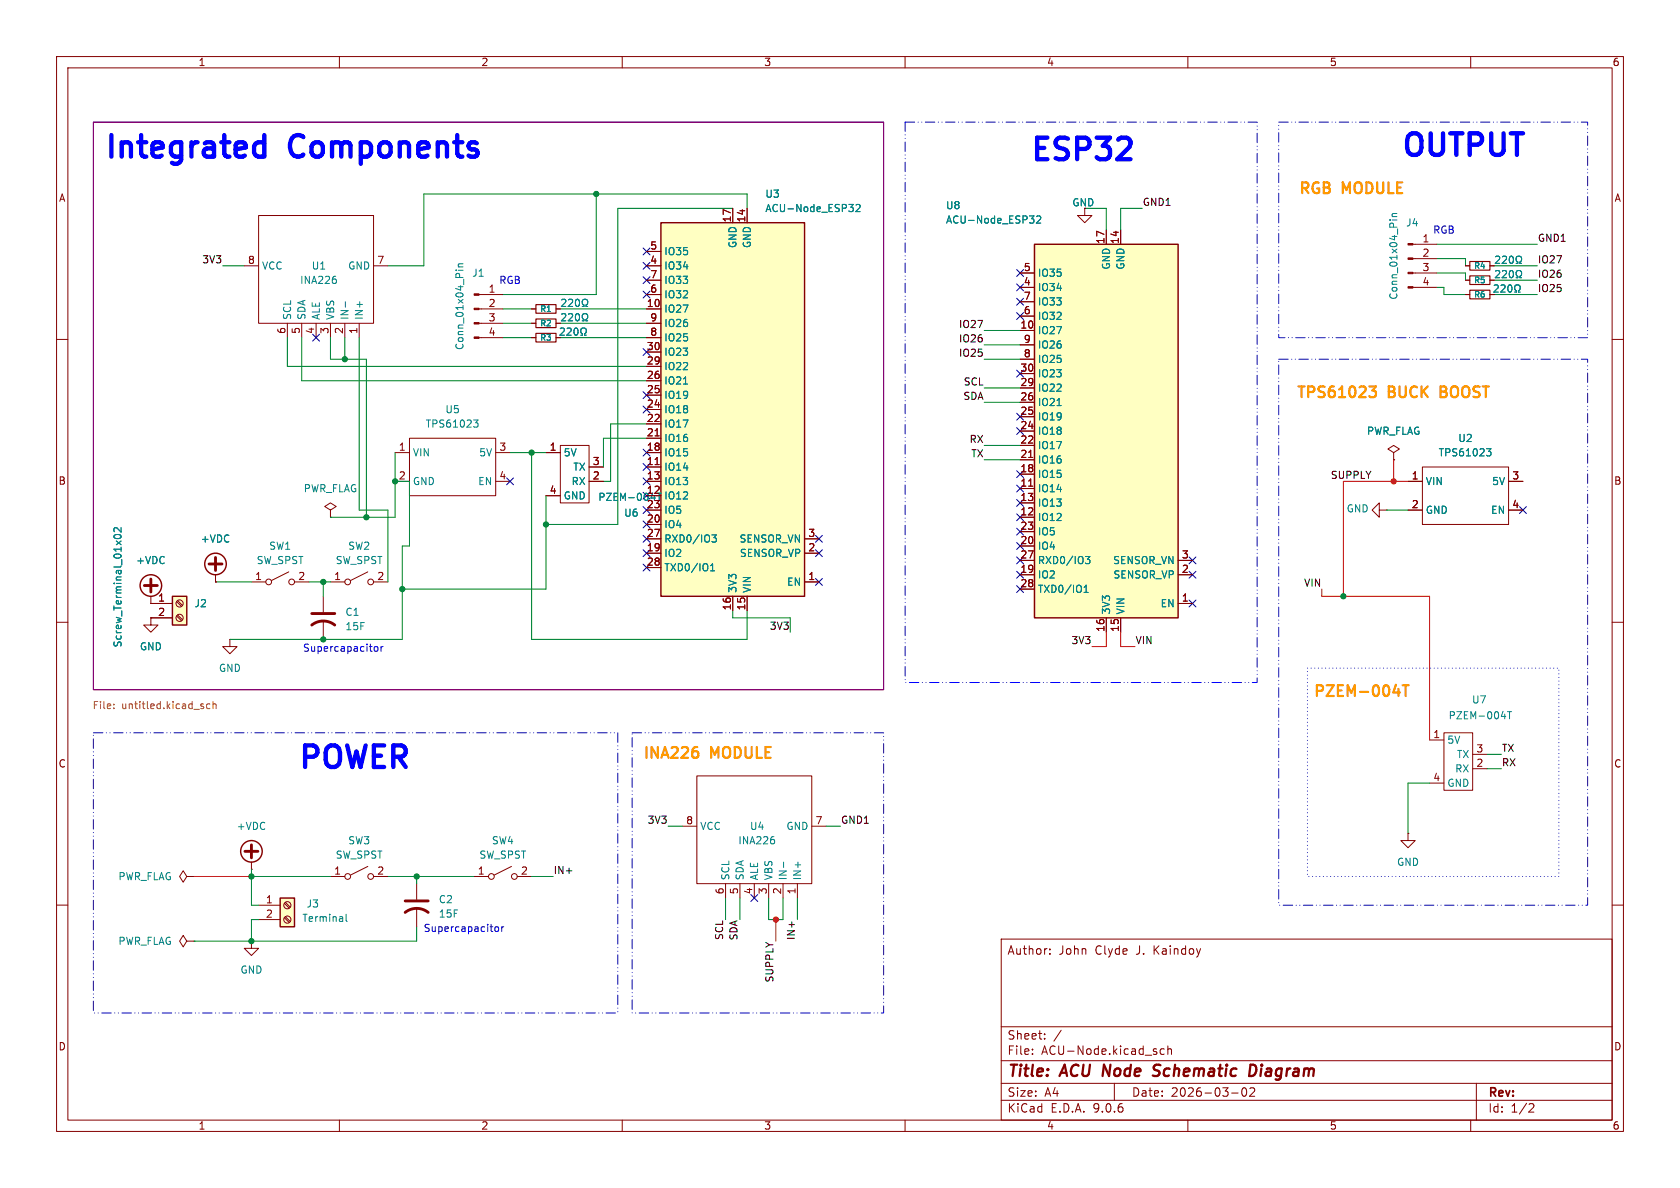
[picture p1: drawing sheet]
<svg xmlns="http://www.w3.org/2000/svg" width="297mm" height="210mm" viewBox="0 0 297 210" stroke-linecap="round" stroke-linejoin="round" font-family="sans-serif">
<g fill="none" stroke="#840000" stroke-width=".18">
<path d="M10 10h277v190h-277zM12 12h273v186h-273zM60 10v2M110 10v2M160 10v2M210 10v2M260 10v2M10 60h2M285 60h2M10 110h2M285 110h2M10 160h2"/>
<path d="M177 166h108v32h-108zM185.6 168.6v.1M185.6 167.8v.1M285 160h2M60 198v2M110 198v2M160 198v2M177 194.5h108M177 191.5h108M177 187.5h108M177 181.5h108M182.5 186.3v.1"/>
<path d="M182.5 185.5v.1M184.7 183.6v.1M184.7 182.8v.1M187.6 182.1l-1.3 2M197 191.5v3M205.8 185.5l-.4-.1-.3 .3v.4l.1 .2h.6M206.5 185.5l.2-.1 .3 .1 .1 .9M206.5 184.9v1.5M210 198v2M217.7 193.2h1.2M219.7 192.4l.2-.1a.81 .81 0 0 1 .6 .6 .81 .81 0 0 1-.3 .8l-.2 .1a.81 .81 0 0 1-.3-1.4zM221 192.4l.5-.1 .2 .1 .1 .3-.9 1.1h.9"/>
<path d="M260 198v2M261 191.5v6.5M270.5 195.1l.5 .1 .2 .3-1 1.1h1"/>
</g>
<path d="M204.8 190a.85 .85 0 0 1-1 .1M204.9 188.2l-.7 .1a.46 .46 0 0 0-.2 .5 .46 .46 0 0 0 .3 .4l.5 .2M221.1 188.2h.5a1.08 1.08 0 0 1 .5 1.1 1.08 1.08 0 0 1-.8 .9h-.5z" fill="none" stroke="#840000" stroke-width=".4"/>
<path d="M16.5 21.6h139.7v100.3h-139.7z" fill="none" stroke="#840084" stroke-width=".18"/>
<path d="M45.3 27.5l.3 .2h.8l.3-.2M45.3 25.3l.3-.2h.8l.3 .2M46.7 23.9v3.8" fill="none" stroke="#00f" stroke-width=".76"/>
<path d="M20.1 125.2v.1M20.1 124.5v.1M37.1 124.5l-.3-.1-.3 .3 .1 .5h.5M37.7 124.5l.1-.1 .3 .1 .1 .8M37.7 124v1.3" fill="none" stroke="#848400" stroke-width=".18"/>
<path d="M116.8 39.4h25.4v66h-25.4z" fill="#ffffc2"/>
<path d="M116.8 39.4h25.4v66h-25.4z" fill="none" stroke="#840000" stroke-width=".25"/>
<g fill="none" stroke="#840000" stroke-width=".18">
<path d="M129.5 36.8v2.6M132.1 36.8v2.6M94 57.2h.7M94 54.6h.7M98.3 57.2h.8M98.3 54.6h.8M114.3 59.7h2.5M114.3 57.2h2.5M114.3 54.6h2.5M114.3 52.1h2.5M114.3 49.5h2.5M114.3 47h2.5"/>
<path d="M114.3 44.5h2.5M249.8 43.2h4.2M249.8 45.7h4.2M249.8 48.3h4.2M249.8 50.8h4.2M114.3 77.5h2.5M114.3 74.9h2.5M114.3 72.4h2.5M114.3 69.9h2.5M114.3 67.3h2.5M114.3 64.8h2.5M114.3 62.2h2.5"/>
<path d="M115.8 77.1h.7M114.3 97.8h2.5M114.3 95.3h2.5M114.3 92.7h2.5M114.3 90.2h2.5M114.3 87.6h2.5M114.3 85.1h2.5M114.3 82.6h2.5M114.3 80h2.5M115.8 82.1h.7M142.2 97.8h2.6M142.2 95.3h2.6"/>
<path d="M243.8 90.2v-1.3l-1.2 1.3 1.2 1.2v-1.2h1.3M245.1 90.2h.1M246.4 80l1-.6-1-.7-1 .7 1 .6v1.3M246.4 81.3h.1M114.3 100.3h2.5M129.5 105.4v2.6M132.1 105.4v2.6M142.2 102.9h2.6M73.7 156.2v2.8M248.9 147.3v1.3h1.3l-1.3 1.3-1.3-1.3h1.3M248.9 147.3h.1M73.7 160.5v3.3"/>
</g>
<g fill="none" stroke="#008484" stroke-width=".18">
<path d="M150.1 36.1h.8l-.5 .5M150.7 36.7l.2 .2-.2 .4M151.3 36.3l.5-.2 .3 .4-.8 .9h.8M245.7 38.9h.1M246.1 38.9h.9M246.1 38.3h.9M247 37.7l-.8 .1-.1 .3 .1 .2M99.3 55.6l.5-.2 .2 .4-.8 .9h.8M99.3 53l.5-.1 .2 .4-.8 .9h.8M100.5 55.6l.5-.2 .2 .4-.7 .9h.7M100.5 53l.5-.1 .2 .4-.7 .9h.7M101.8 53l.2-.1a.68 .68 0 0 1 .5 .6 .68 .68 0 0 1-.5 .7l-.2-.1-.1-.4z"/>
<path d="M101.8 55.6l.2-.2a.68 .68 0 0 1 .5 .7 .68 .68 0 0 1-.5 .6l-.2-.1-.1-.4zM102.9 56.7h.3v-.2a.54 .54 0 0 1-.2-.8 .54 .54 0 0 1 .7-.2 .58 .58 0 0 1-.1 1v.2h.3M102.9 54.2h.3v-.3a.54 .54 0 0 1-.2-.7 .54 .54 0 0 1 .7-.2 .58 .58 0 0 1-.1 .9v.3h.3M120.8 67.9h.8M125.9 94.6h.7l-.4 .4 .4 .2v.5l-.2 .1h-.5M125.6 100.9h.7M125.6 100l.4-.4v1.3"/>
</g>
<path d="M71.6 159.3h4.1M71.6 161.3a3.3 3.3 0 0 1 4.1 0" fill="none" stroke="#840000" stroke-width=".51"/>
<path d="M94.7 56.4h3.6v1.5h-3.6zM94.7 53.8h3.6v1.6h-3.6z" fill="none" stroke="#840000" stroke-width=".2"/>
<g fill="#840000" stroke="#840000" stroke-width=".18">
<path d="M248.9 43.1h.9v.2h-.9z"/>
<path d="M248.9 45.6h.9v.2h-.9z"/>
<path d="M248.9 48.1h.9v.3h-.9z"/>
<path d="M248.9 50.7h.9v.2h-.9z"/>
</g>
<path d="M49.5 158.8h2.6v5h-2.6z" fill="#ffffc2"/>
<path d="M49.5 158.8h2.6v5h-2.6z" fill="none" stroke="#840000" stroke-width=".25"/>
<g fill="none" stroke="#840000" stroke-width=".18">
<path d="M248.9 85.1h2.6M248.9 90.2h2.6M251.5 82.6h15.2v10.1h-15.2zM266.7 85.1h2.5M266.7 90.2h2.5M44.4 102.9h2.6M51.1 101.1l-3.1 1.5M52.1 102.9h2.5M50.3 159.7l.8 .8M50.4 159.5l.9 .9M45.7 160h3.8M45.7 162.6h3.8"/>
<path d="M50.3 162.2l.8 .9M50.4 162.1l.9 .8"/>
<circle cx="47.5" cy="102.9" r=".51"/>
<circle cx="51.6" cy="102.9" r=".51"/>
<circle cx="50.8" cy="160" r=".63"/>
<circle cx="50.8" cy="162.6" r=".63"/>
</g>
<path d="M262.8 79.3h.8l-.4 .5 .3 .1 .1 .4-.3 .3h-.3M61.2 161.6v1.1l.2 .2" fill="none" stroke="#008484" stroke-width=".18"/>
<path d="M182.9 43.2h25.4v66h-25.4z" fill="#ffffc2"/>
<g fill="none" stroke="#840000" stroke-width=".25">
<path d="M182.9 43.2h25.4v66h-25.4z"/>
<circle cx="38.1" cy="99.7" r="1.9"/>
<circle cx="26.7" cy="103.5" r="1.9"/>
</g>
<g fill="none" stroke="#840000" stroke-width=".18">
<path d="M45.7 38.1h20.3v19.1h-20.3zM191.8 36.8v1.3h1.2l-1.2 1.3-1.3-1.3h1.3M43.2 47h2.5M50.8 57.2v2.5M53.3 57.2v2.5M55.9 57.2v2.5M58.4 57.2v2.5M61 57.2v2.5M63.5 57.2v2.5M66 47h2.6M94 59.7h.7M98.3 59.7h.8"/>
<path d="M180.3 58.4h2.6M180.3 55.9h2.6M180.3 53.3h2.6M180.3 50.8h2.6M180.3 48.3h2.6M195.6 40.6v2.6M198.1 40.6v2.6M259.1 52.1h.7M259.1 49.5h.7M259.1 47h.7M263.4 52.1h.8M263.4 49.5h.8"/>
<path d="M263.4 47h.8M99.1 78.7h5v10.2h-5zM180.3 78.7h2.6M180.3 76.2h2.6M180.3 73.7h2.6M180.3 71.1h2.6M180.3 68.6h2.6M180.3 66h2.6M180.3 63.5h2.6M180.3 61h2.6M58.4 90.2l1-.7-1-.6-1 .6 1 .7v1.2M58.4 91.4h.1"/>
<path d="M96.5 80h2.6M96.5 87.6h2.6M104.1 82.6h2.6M104.1 85.1h2.6M180.3 99.1h2.6M180.3 96.5h2.6M180.3 94h2.6M180.3 91.4h2.6M180.3 88.9h2.6M180.3 86.4h2.6M180.3 83.8h2.6M180.3 81.3h2.6"/>
<path d="M181.9 85.9h.7M181.9 80.9h.7M208.3 99.1h2.5M26.7 106.7h.1M26.7 105.4v1.3M38.1 102.9h.1M38.1 101.6v1.3M40.6 113v1.3h1.3l-1.3 1.3-1.2-1.3h1.2M40.6 113h.1M57.1 105.4v2.8M57.1 109.7v3.3M180.3 101.6h2.6"/>
<path d="M180.3 104.1h2.6M195.6 109.2v2.6M198.1 109.2v2.6M208.3 106.7h2.5M208.3 101.6h2.5M123.2 137.2h20.3v19h-20.3zM252.7 130.8h2.6M252.7 138.4h2.6M255.3 129.5h5v10.2h-5zM260.3 133.4h2.6M260.3 135.9h2.6M83.8 154.9h2.6"/>
<path d="M90.4 153.2l-3 1.5M91.4 154.9h2.6M120.6 146.1h2.6M128.3 156.2v2.6M130.8 156.2v2.6M133.3 156.2v2.6M135.9 156.2v2.6M138.4 156.2v2.6M141 156.2v2.6M143.5 146.1h2.5"/>
<circle cx="86.9" cy="154.9" r=".51"/>
<circle cx="90.9" cy="154.9" r=".51"/>
</g>
<g fill="none" stroke="#008484" stroke-width=".18">
<path d="M182 38.2h.8l-.4 .5M182.7 38.7l.1 .2-.1 .5M183.3 38.3l.5-.1 .2 .3-.8 .9h.8M59.4 49.4l.1 .2-.1 .4M61.1 53.3v1M99 58.1l.5-.1 .3 .3-.8 1h.8M100.3 58.1l.4-.1 .3 .3-.8 1h.8M101.6 58.1l.2-.1a.68 .68 0 0 1 .4 .6 .68 .68 0 0 1-.4 .7l-.2-.2-.1-.3zM102.7 59.3h.3v-.3a.54 .54 0 0 1-.3-.7 .54 .54 0 0 1 .8-.3 .58 .58 0 0 1-.2 1v.3h.3M264.1 50.5l.5-.1 .3 .3-.8 .9h.8M264.4 47.9l.5-.1 .2 .4-.8 .9h.8M264.4 45.4l.5-.1 .2 .3-.8 1h.8"/>
<path d="M265.4 50.5l.4-.1 .3 .3-.8 .9h.8M265.6 47.9l.5-.1 .2 .4-.7 .9h.7M265.6 45.4l.5-.1 .2 .3-.7 1h.7M266.7 50.5l.2-.1a.68 .68 0 0 1 .4 .6 .68 .68 0 0 1-.4 .6l-.2-.1-.1-.4zM266.9 47.9l.2-.1a.68 .68 0 0 1 .5 .7 .68 .68 0 0 1-.5 .6l-.2-.1-.1-.4zM266.9 45.4l.2-.1a.68 .68 0 0 1 .5 .6 .68 .68 0 0 1-.5 .7l-.2-.2-.1-.3zM267.8 51.6h.3v-.2a.54 .54 0 0 1-.3-.7 .54 .54 0 0 1 .8-.3 .58 .58 0 0 1-.2 1v.2h.3M268 49.1h.3v-.2a.54 .54 0 0 1-.2-.8 .54 .54 0 0 1 .7-.2 .58 .58 0 0 1-.1 1v.2h.3M268 46.6h.3v-.3a.54 .54 0 0 1-.2-.7 .54 .54 0 0 1 .7-.3 .58 .58 0 0 1-.1 1v.3h.3M186.9 71.7h.7M115.1 88h.8M116.2 87.2h.7"/>
<path d="M116.5 87.2v1.3M191.9 98.4h.8l-.4 .5 .3 .1v.5l-.2 .1h-.4M191.7 104.7h.7M191.7 103.8l.3-.4v1.3M265.4 126.6h.8M266.5 125.8h.7M266.9 125.8v1.3M136.8 148.4l.1 .2-.1 .5M138.5 152.4v1"/>
</g>
<path d="M94.7 58.9h3.6v1.6h-3.6zM259.8 51.3h3.6v1.5h-3.6zM259.8 48.8h3.6v1.5h-3.6zM259.8 46.2h3.6v1.6h-3.6z" fill="none" stroke="#840000" stroke-width=".2"/>
<path d="M37 99.7h2.2M38.1 98.6v2.2M25.5 103.5h2.3M26.7 102.4v2.2M55.1 110.5a3.3 3.3 0 0 1 4.1 0M55.1 108.5h4.1" fill="none" stroke="#840000" stroke-width=".51"/>
<path d="M30.5 105.4h2.5v5.1h-2.5z" fill="#ffffc2"/>
<g fill="none" stroke="#840000" stroke-width=".25">
<path d="M30.5 105.4h2.5v5.1h-2.5z"/>
<circle cx="44.4" cy="150.5" r="1.9"/>
</g>
<g fill="none" stroke="#840000" stroke-width=".18">
<path d="M129.5 36.8v2.6M132.1 36.8v2.6M84.7 52.1h4.2M84.7 54.6h4.2M84.7 57.2h4.2M84.7 59.7h4.2M94 54.6h.7M94 57.2h.7M94 59.7h.7M98.3 54.6h.8M98.3 57.2h.8M98.3 59.7h.8"/>
<path d="M114.3 52.1h2.5M114.3 54.6h2.5M114.3 57.2h2.5M114.3 59.7h2.5M114.3 49.5h2.5M114.3 47h2.5M114.3 44.5h2.5M180.3 58.4h2.6M180.3 55.9h2.6M180.3 53.3h2.6M180.3 50.8h2.6M180.3 48.3h2.6"/>
<path d="M195.6 40.6v2.6M198.1 40.6v2.6M259.1 52.1h.7M259.1 49.5h.7M259.1 47h.7M263.4 52.1h.8M263.4 49.5h.8M263.4 47h.8M72.4 77.5h15.2v10.1h-15.2zM114.3 77.5h2.5M114.3 74.9h2.5M114.3 72.4h2.5"/>
<path d="M114.3 69.9h2.5M114.3 67.3h2.5M114.3 64.8h2.5M114.3 62.2h2.5M115.8 77.1h.7M180.3 78.7h2.6M180.3 76.2h2.6M180.3 73.7h2.6M180.3 71.1h2.6M180.3 68.6h2.6M180.3 66h2.6M180.3 63.5h2.6"/>
<path d="M180.3 61h2.6M69.8 80h2.6M69.8 85.1h2.6M87.6 80h2.6M87.6 85.1h2.6M96.5 80h2.6M96.5 87.6h2.6M104.1 85.1h2.6M104.1 82.6h2.6M114.3 80h2.5M114.3 85.1h2.5M114.3 87.6h2.5"/>
<path d="M114.3 82.6h2.5M114.3 97.8h2.5M114.3 95.3h2.5M114.3 92.7h2.5M114.3 90.2h2.5M115.8 82.1h.7M142.2 97.8h2.6M142.2 95.3h2.6M180.3 99.1h2.6M180.3 96.5h2.6M180.3 94h2.6M180.3 91.4h2.6"/>
<path d="M180.3 88.9h2.6M180.3 86.4h2.6M180.3 83.8h2.6M180.3 81.3h2.6M181.9 85.9h.7M181.9 80.9h.7M208.3 99.1h2.5M246.4 81.3h.1M248.9 85.1h2.6M248.9 90.2h2.6M266.7 85.1h2.5M266.7 90.2h2.5"/>
<path d="M26.7 109.2v1.3h1.2l-1.2 1.3-1.3-1.3h1.3M26.7 109.2h.1M26.7 106.7h.1M26.7 106.7h3.8M26.7 109.2h3.8M31.2 106.3l.9 .9M31.2 108.9l.9 .8M31.4 106.2l.9 .8M31.4 108.7l.9 .9M38.1 102.9h.1M58.4 102.9h2.6M65 101.1l-3 1.5"/>
<path d="M66 102.9h2.6M114.3 100.3h2.5M129.5 105.4v2.6M132.1 105.4v2.6M142.2 102.9h2.6M180.3 101.6h2.6M180.3 104.1h2.6M195.6 109.2v2.6M198.1 109.2v2.6M208.3 106.7h2.5M208.3 101.6h2.5M33 154.9l-.6-1-.7 1 .7 1.1 .6-1.1h1.3"/>
<path d="M34.3 154.9h.1M44.4 153.7h.1M44.4 152.4v1.3M58.4 154.9h2.6M65 153.2l-3 1.5M66 154.9h2.6M33 166.4l-.6-1-.7 1 .7 1 .6-1h1.3M34.3 166.4h.1M44.4 166.4v1.2h1.3l-1.3 1.3-1.2-1.3h1.2M44.4 166.4h.1"/>
<circle cx="31.7" cy="106.7" r=".63"/>
<circle cx="31.7" cy="109.2" r=".63"/>
<circle cx="61.5" cy="102.9" r=".51"/>
<circle cx="65.5" cy="102.9" r=".51"/>
<circle cx="61.5" cy="154.9" r=".51"/>
<circle cx="65.5" cy="154.9" r=".51"/>
</g>
<g fill="none" stroke="#008484" stroke-width=".18">
<path d="M150.1 36.1h.8l-.5 .5M150.7 36.7l.2 .2-.2 .4M151.3 36.3l.5-.2 .3 .4-.8 .9h.8M182 38.2h.8l-.4 .5M182.7 38.7l.1 .2-.1 .5M183.3 38.3l.5-.1 .2 .3-.8 .9h.8M80.6 47.8h.1M81 47.8h.9M81 47.2h.9M81.9 46.6l-.8 .1-.1 .3 .1 .2M99 58.1l.5-.1 .3 .3-.8 1h.8M99.3 55.6l.5-.2 .2 .4-.8 .9h.8"/>
<path d="M99.3 53l.5-.1 .2 .4-.8 .9h.8M100.3 58.1l.4-.1 .3 .3-.8 1h.8M100.5 55.6l.5-.2 .2 .4-.7 .9h.7M100.5 53l.5-.1 .2 .4-.7 .9h.7M101.6 58.1l.2-.1a.68 .68 0 0 1 .4 .6 .68 .68 0 0 1-.4 .7l-.2-.2-.1-.3zM101.8 53l.2-.1a.68 .68 0 0 1 .5 .6 .68 .68 0 0 1-.5 .7l-.2-.1-.1-.4zM101.8 55.6l.2-.2a.68 .68 0 0 1 .5 .7 .68 .68 0 0 1-.5 .6l-.2-.1-.1-.4zM102.7 59.3h.3v-.3a.54 .54 0 0 1-.3-.7 .54 .54 0 0 1 .8-.3 .58 .58 0 0 1-.2 1v.3h.3M102.9 56.7h.3v-.2a.54 .54 0 0 1-.2-.8 .54 .54 0 0 1 .7-.2 .58 .58 0 0 1-.1 1v.2h.3M102.9 54.2h.3v-.3a.54 .54 0 0 1-.2-.7 .54 .54 0 0 1 .7-.2 .58 .58 0 0 1-.1 .9v.3h.3M264.1 50.5l.5-.1 .3 .3-.8 .9h.8M264.4 47.9l.5-.1 .2 .4-.8 .9h.8"/>
<path d="M264.4 45.4l.5-.1 .2 .3-.8 1h.8M265.4 50.5l.4-.1 .3 .3-.8 .9h.8M265.6 47.9l.5-.1 .2 .4-.7 .9h.7M265.6 45.4l.5-.1 .2 .3-.7 1h.7M266.7 50.5l.2-.1a.68 .68 0 0 1 .4 .6 .68 .68 0 0 1-.4 .6l-.2-.1-.1-.4zM266.9 47.9l.2-.1a.68 .68 0 0 1 .5 .7 .68 .68 0 0 1-.5 .6l-.2-.1-.1-.4zM266.9 45.4l.2-.1a.68 .68 0 0 1 .5 .6 .68 .68 0 0 1-.5 .7l-.2-.2-.1-.3zM267.8 51.6h.3v-.2a.54 .54 0 0 1-.3-.7 .54 .54 0 0 1 .8-.3 .58 .58 0 0 1-.2 1v.2h.3M268 49.1h.3v-.2a.54 .54 0 0 1-.2-.8 .54 .54 0 0 1 .7-.2 .58 .58 0 0 1-.1 1v.2h.3M268 46.6h.3v-.3a.54 .54 0 0 1-.2-.7 .54 .54 0 0 1 .7-.3 .58 .58 0 0 1-.1 1v.3h.3M83.7 74.2h.8l-.4 .5 .4 .1v.5l-.2 .2h-.4M120.8 67.9h.8"/>
<path d="M186.9 71.7h.7M262.8 79.3h.8l-.4 .5 .3 .1 .1 .4-.3 .3h-.3M20.3 94.6a.69 .69 0 0 1 1.1 .3 .72 .72 0 0 1-1.3-.1zM21.4 93.3v.8l-.9-.8-.4 .2 .2 .5M115.1 88h.8M116.2 87.2h.7M116.5 87.2v1.3M125.9 94.6h.7l-.4 .4 .4 .2v.5l-.2 .1h-.5M191.9 98.4h.8l-.4 .5 .3 .1v.5l-.2 .1h-.4M125.6 100.9h.7M125.6 100l.4-.4v1.3M191.7 104.7h.7"/>
<path d="M191.7 103.8l.3-.4v1.3"/>
</g>
<g fill="#840000" stroke="#840000" stroke-width=".18">
<path d="M83.8 51.9h.9v.3h-.9z"/>
<path d="M83.8 54.5h.9v.2h-.9z"/>
<path d="M83.8 57h.9v.3h-.9z"/>
<path d="M83.8 59.6h.9v.2h-.9z"/>
</g>
<path d="M43.3 150.5h2.3M44.4 149.4v2.2" fill="none" stroke="#840000" stroke-width=".51"/>
<path d="M272.2 45.2v1.3M272.2 47.7v1.3M272.2 50.3v1.3M272.9 47.8l.1-.1a.43 .43 0 0 1 .6 .5v.4a.42 .42 0 0 1-.4 .4 .42 .42 0 0 1-.5-.4v-.4zM272.9 45.3l.1-.1a.43 .43 0 0 1 .6 .4v.5a.42 .42 0 0 1-.4 .4 .42 .42 0 0 1-.5-.4v-.5zM272.9 50.3h.1a.43 .43 0 0 1 .6 .4v.4a.42 .42 0 0 1-.4 .5 .42 .42 0 0 1-.5-.5v-.4zM274.1 47.9l.4-.2 .3 .4-.8 .9h.8M274.1 45.3l.4-.1 .3 .4-.8 .9h.8M274.1 50.4l.4-.1 .3 .4-.8 .9h.8M275.2 45.2h.9l-.6 1.3M275.9 47.7l-.4 .1a.86 .86 0 0 0 0 1.2l.4-.1 .1-.4-.2-.3-.4 .1-.1 .2M275.9 50.3h-.6v.6l.1-.1h.5l.1 .2-.1 .4-.1 .2-.5-.2" fill="none" stroke="#000" stroke-width=".18"/>
<g fill="none" stroke="#008400" stroke-width=".18">
<path d="M105.4 34.3v17.8h-16.5M129.5 36.8h-20.3v55.9h-12.7M132.1 36.8v-2.5h-57.2v12.7h-6.3M191.8 36.8h3.8v3.8M201.9 36.8h-3.8v3.8M39.4 47h3.8M50.8 59.7v5.1h63.5M53.3 59.7v7.6h61M58.4 59.7v3.8h6.4v27.9M61 59.7v3.8M63.5 59.7v30.5h5.1v12.7M88.9 54.6h5.1"/>
<path d="M88.9 59.7h5.1M88.9 57.2h5.1M99.1 54.6h15.2M99.1 59.7h15.2M99.1 57.2h15.2M174 58.4h6.3M254 50.8h1.3v1.3h3.8M254 45.7h5.1v1.3M254 48.3h5.1v1.2M254 43.2h17.8M264.2 47h7.6M264.2 52.1h7.6"/>
<path d="M264.2 49.5h7.6M114.3 74.9h-6.4v10.2h-1.2M114.3 77.5h-7.6v5.1M174 78.7h6.3M174 61h6.3M174 63.5h6.3M174 71.1h6.3M174 68.6h6.3M69.8 80v11.4h-11.4M69.8 85.1h2.6v11.4h-1.3v16.5h-30.5M90.2 80h6.3M94 80v33h38.1v-5"/>
<path d="M96.5 87.6v16.5h-25.4M174 81.3h6.3M245.1 90.2h3.8M38.1 102.9h6.3M54.6 102.9h3.8M57.1 102.9v2.5M129.5 108v1.2h10.2v2.6M252.7 138.4h-3.8v8.9M262.9 133.4h2.5M262.9 135.9h2.5M44.4 154.9h14M44.4 153.7v6.3h1.3"/>
<path d="M68.6 154.9h15.2M73.7 154.9v1.3M94 154.9h3.8M118.1 146.1h2.5M128.3 158.8v3.8M130.8 158.8v3.8M135.9 158.8v3.8h2.5v-3.8M141 158.8v3.8M146 146.1h2.6M45.7 162.6h-1.3v3.8M73.7 163.8v2.6h-39.4"/>
</g>
<path d="M246.4 81.3v3.8M248.9 85.1h-11.4v20.3M195.6 111.8v2.5h-2.6M198.1 111.8v2.5h2.6M233.7 104.1v1.3h19v25.4M34.3 154.9h10.1M137.2 162.6v3.8" fill="none" stroke="#f00" stroke-width=".18"/>
<g fill="none" stroke="#000084" stroke-width=".18">
<path d="M55.3 59.1l1.2 1.2M56.5 59.1l-1.2 1.2M113.7 46.4l1.2 1.2M113.7 43.8l1.2 1.3M113.7 51.5l1.2 1.2M113.7 48.9l1.2 1.2M114.9 46.4l-1.2 1.2M114.9 43.8l-1.2 1.3M114.9 51.5l-1.2 1.2M114.9 48.9l-1.2 1.2M179.7 50.2l1.2 1.2M179.7 52.7l1.2 1.2"/>
<path d="M179.7 55.3l1.2 1.2M179.7 47.7l1.2 1.2M180.9 50.2l-1.2 1.2M180.9 52.7l-1.2 1.2M180.9 55.3l-1.2 1.2M180.9 47.7l-1.2 1.2M113.7 69.2l1.2 1.3M113.7 61.6l1.2 1.2M113.7 71.8l1.2 1.2M113.7 79.4l1.2 1.2M114.9 69.2l-1.2 1.3M114.9 61.6l-1.2 1.2"/>
<path d="M114.9 71.8l-1.2 1.2M114.9 79.4l-1.2 1.2M179.7 73.1l1.2 1.2M179.7 65.4l1.2 1.2M179.7 75.6l1.2 1.2M180.9 73.1l-1.2 1.2M180.9 65.4l-1.2 1.2M180.9 75.6l-1.2 1.2M89.6 84.5l1.2 1.2M90.8 84.5l-1.2 1.2M113.7 92.1l1.2 1.2M113.7 81.9l1.2 1.3"/>
<path d="M113.7 99.7l1.2 1.2M113.7 97.2l1.2 1.2M113.7 84.5l1.2 1.2M113.7 89.6l1.2 1.2M113.7 94.6l1.2 1.3M114.9 92.1l-1.2 1.2M114.9 81.9l-1.2 1.3M114.9 99.7l-1.2 1.2M114.9 97.2l-1.2 1.2M114.9 84.5l-1.2 1.2M114.9 89.6l-1.2 1.2M114.9 94.6l-1.2 1.3"/>
<path d="M144.2 94.6l1.2 1.3M144.2 97.2l1.2 1.2M145.4 94.6l-1.2 1.3M145.4 97.2l-1.2 1.2M179.7 95.9l1.2 1.2M179.7 90.8l1.2 1.2M179.7 85.8l1.2 1.2M179.7 93.4l1.2 1.2M179.7 88.3l1.2 1.2M179.7 98.5l1.2 1.2M179.7 83.2l1.2 1.2M180.9 95.9l-1.2 1.2"/>
<path d="M180.9 90.8l-1.2 1.2M180.9 85.8l-1.2 1.2M180.9 93.4l-1.2 1.2M180.9 88.3l-1.2 1.2M180.9 98.5l-1.2 1.2M180.9 83.2l-1.2 1.2M210.2 98.5l1.2 1.2M211.4 98.5l-1.2 1.2M268.6 89.6l1.2 1.2M269.8 89.6l-1.2 1.2M144.2 102.3l1.2 1.2M145.4 102.3l-1.2 1.2"/>
<path d="M179.7 101l1.2 1.2M179.7 103.5l1.2 1.2M180.9 101l-1.2 1.2M180.9 103.5l-1.2 1.2M210.2 106.1l1.2 1.2M210.2 101l1.2 1.2M211.4 106.1l-1.2 1.2M211.4 101l-1.2 1.2M132.7 158.1l1.3 1.3M134 158.1l-1.3 1.3"/>
</g>
<path d="M242.1 68.3h1.2l-.7 .7a.52 .52 0 0 1 .7 .4v.4l-.2 .3-.8 .1M123.3 132.9l.2 .2v.5l-.2 .3M246.3 122.4h1.2M247.2 121.8v1.2M248 121.1h1M248.5 121.1v1.9" fill="none" stroke="#f90" stroke-width=".38"/>
<path d="M197.5 28.1h2.4M199.7 24.7l.2 .4-.2 .9" fill="none" stroke="#00f" stroke-width=".76"/>
<path d="M66.2 114.4l.2-.1 .4 .1v.5l-.1 .2h-.3l-.2-.1zM67.4 114.3v.8M67.7 114.3l-.3 .2M87.5 163.9l.2-.1 .4 .1v.5l-.1 .2-.3 .1-.2-.2zM88.7 163.8v.9M89.1 163.8l-.4 .3" fill="none" stroke="#0000c2" stroke-width=".18"/>
<path d="M160 21.6h62.2v99.1h-62.2zM226.1 21.6h54.6v38.1h-54.6zM226.1 63.5h54.6v96.5h-54.6zM16.5 129.5h92.7v49.6h-92.7zM111.8 129.5h44.4v49.6h-44.4z" fill="none" stroke="#0000c2" stroke-width=".18" stroke-dasharray="1.7 .6 0 .6 0 .6"/>
<path d="M231.1 118.1h44.5v36.8h-44.5z" fill="none" stroke="#0000c2" stroke-width=".18" stroke-dasharray="0 .6"/>
<g fill="#f00" stroke="#f00" stroke-width=".18">
<circle cx="137.2" cy="162.6" r=".46"/>
<circle cx="246.4" cy="85.1" r=".46"/>
</g>
<g fill="#008400" stroke="#008400" stroke-width=".18">
<circle cx="61" cy="63.5" r=".46"/>
<circle cx="64.8" cy="91.4" r=".46"/>
<circle cx="69.8" cy="85.1" r=".46"/>
<circle cx="57.1" cy="102.9" r=".46"/>
<circle cx="57.1" cy="113" r=".46"/>
<circle cx="105.4" cy="34.3" r=".46"/>
<circle cx="71.1" cy="104.1" r=".46"/>
<circle cx="96.5" cy="92.7" r=".46"/>
<circle cx="94" cy="80" r=".46"/>
<circle cx="44.4" cy="166.4" r=".46"/>
<circle cx="44.4" cy="154.9" r=".46"/>
<circle cx="73.7" cy="154.9" r=".46"/>
<circle cx="237.5" cy="105.4" r=".46"/>
</g>
<g font-size="5.3" fill="#00f">
<text x="18.3" y="28.2">Integrated</text>
<text x="51.6" y="28.2">Components</text>
<text x="181.7" y="29.5">ESP32</text>
<text x="247.3" y="28.7">OUTPUT</text>
<text x="52.3" y="136.9">POWER</text>
</g>
<g font-size="2.8" fill="#840000">
<text x="178" y="190.9">Title:</text>
<text x="187.7" y="190.9">ACU Node</text>
<text x="205.5" y="190.9">Schematic</text>
<text x="223.3" y="190.9">Diagram</text>
</g>
<g font-size="2.7" fill="#f90">
<text x="229.4" y="34.8">RGB</text>
<text x="237.3" y="34.8">MODULE</text>
<text x="229" y="70.9">TPS61023</text>
<text x="245.4" y="70.9">BUCK</text>
<text x="255.4" y="70.9">BOOST</text>
<text x="232" y="123.7">PZEM-004T</text>
<text x="113.5" y="134.6">INA226</text>
<text x="125.6" y="134.6">MODULE</text>
</g>
<g font-size="2.1" fill="#840000">
<text x="178" y="169">Author:</text>
<text x="187.2" y="169">John</text>
<text x="193.7" y="169">Clyde</text>
<text x="201" y="169">J.</text>
<text x="204.2" y="169">Kaindoy</text>
<text x="178" y="184">Sheet:</text>
<text x="178" y="186.7">File:</text>
<text x="184.1" y="186.7">ACU-Node.kicad_sch</text>
<text x="178" y="196.9">KiCad</text>
<text x="178" y="194.1">Size:</text>
<text x="184.7" y="194.1">A4</text>
<text x="185.7" y="196.9">E.D.A.</text>
<text x="193.3" y="196.9">9.0.6</text>
<text x="200" y="194.1">Date:</text>
<text x="207" y="194.1">2026-03-02</text>
<text x="263" y="194.3">Rev:</text>
<text x="263" y="196.9">Id:</text>
<text x="267.1" y="196.9">1/2</text>
</g>
<g font-size="1.8" fill="#840000">
<text x="35" y="11.9">1</text>
<text x="85" y="11.9">2</text>
<text x="135" y="11.9">3</text>
<text x="185" y="11.9">4</text>
<text x="235" y="11.9">5</text>
<text x="285" y="11.9">6</text>
<text x="10.3" y="35.9">A</text>
<text x="285.3" y="35.9">A</text>
<text x="129.3" y="39.4" transform="rotate(-90 129.3 39.4)">17</text>
<text x="131.8" y="39.4" transform="rotate(-90 131.8 39.4)">14</text>
<text x="189.5" y="36.7">GND</text>
<text x="43.7" y="46.7">8</text>
<text x="66.6" y="46.7">7</text>
<text x="114.9" y="46.7">4</text>
<text x="114.9" y="44.2">5</text>
<text x="195.3" y="43.2" transform="rotate(-90 195.3 43.2)">17</text>
<text x="197.9" y="43.2" transform="rotate(-90 197.9 43.2)">14</text>
<text x="251.4" y="42.9">1</text>
<text x="251.4" y="45.5">2</text>
<text x="86.3" y="51.8">1</text>
<text x="114.9" y="51.8">6</text>
<text x="114.9" y="49.3">7</text>
<text x="180.9" y="53.1">7</text>
<text x="180.9" y="50.5">4</text>
<text x="180.9" y="48">5</text>
<text x="251.4" y="48">3</text>
<text x="251.4" y="50.5">4</text>
<text x="50.5" y="59.1" transform="rotate(-90 50.5 59.1)">6</text>
<text x="53.1" y="59.1" transform="rotate(-90 53.1 59.1)">5</text>
<text x="55.6" y="59.1" transform="rotate(-90 55.6 59.1)">4</text>
<text x="58.2" y="59.1" transform="rotate(-90 58.2 59.1)">3</text>
<text x="60.7" y="59.1" transform="rotate(-90 60.7 59.1)">2</text>
<text x="63.2" y="59.1" transform="rotate(-90 63.2 59.1)">1</text>
<text x="86.3" y="54.4">2</text>
<text x="86.3" y="56.9">3</text>
<text x="86.3" y="59.4">4</text>
<text x="114.3" y="54.4">10</text>
<text x="114.9" y="59.4">8</text>
<text x="114.9" y="56.9">9</text>
<text x="180.3" y="58.2">10</text>
<text x="180.9" y="55.6">6</text>
<text x="114.3" y="64.5">29</text>
<text x="114.3" y="62">30</text>
<text x="180.3" y="65.8">30</text>
<text x="180.9" y="63.2">8</text>
<text x="180.9" y="60.7">9</text>
<text x="114.3" y="69.6">25</text>
<text x="114.3" y="67.1">26</text>
<text x="180.3" y="70.9">26</text>
<text x="180.3" y="68.3">29</text>
<text x="114.3" y="77.2">21</text>
<text x="114.3" y="74.7">22</text>
<text x="114.3" y="72.1">24</text>
<text x="180.3" y="75.9">24</text>
<text x="180.3" y="73.4">25</text>
<text x="70.4" y="79.8">1</text>
<text x="88.2" y="79.8">3</text>
<text x="97.1" y="79.8">1</text>
<text x="104.7" y="82.3">3</text>
<text x="114.3" y="82.3">11</text>
<text x="114.3" y="79.8">18</text>
<text x="180.3" y="83.6">18</text>
<text x="180.3" y="81">21</text>
<text x="180.3" y="78.5">22</text>
<text x="10.3" y="85.9">B</text>
<text x="70.4" y="84.8">2</text>
<text x="88.2" y="84.8">4</text>
<text x="97.1" y="87.4">4</text>
<text x="104.7" y="84.8">2</text>
<text x="114.3" y="89.9">23</text>
<text x="114.3" y="87.4">12</text>
<text x="114.3" y="84.8">13</text>
<text x="180.3" y="88.6">13</text>
<text x="180.3" y="86.1">11</text>
<text x="249.5" y="84.8">1</text>
<text x="249.5" y="89.9">2</text>
<text x="267.3" y="84.8">3</text>
<text x="267.3" y="89.9">4</text>
<text x="285.3" y="85.9">B</text>
<text x="114.3" y="95">27</text>
<text x="114.3" y="92.5">20</text>
<text x="142.8" y="95">3</text>
<text x="180.3" y="93.7">23</text>
<text x="180.3" y="91.2">12</text>
<text x="114.3" y="100.1">28</text>
<text x="114.3" y="97.5">19</text>
<text x="142.8" y="97.5">2</text>
<text x="180.3" y="101.3">19</text>
<text x="180.3" y="98.8">27</text>
<text x="180.3" y="96.3">20</text>
<text x="208.8" y="101.3">2</text>
<text x="208.8" y="98.8">3</text>
<text x="27.9" y="106.4">1</text>
<text x="45" y="102.6">1</text>
<text x="52.6" y="102.6">2</text>
<text x="59" y="102.6">1</text>
<text x="66.6" y="102.6">2</text>
<text x="129.3" y="108" transform="rotate(-90 129.3 108)">16</text>
<text x="131.8" y="108" transform="rotate(-90 131.8 108)">15</text>
<text x="142.8" y="102.6">1</text>
<text x="180.3" y="103.9">28</text>
<text x="208.8" y="106.4">1</text>
<text x="27.9" y="109">2</text>
<text x="195.3" y="111.8" transform="rotate(-90 195.3 111.8)">16</text>
<text x="197.9" y="111.8" transform="rotate(-90 197.9 111.8)">15</text>
<text x="253.3" y="130.6">1</text>
<text x="10.3" y="135.9">C</text>
<text x="260.9" y="133.1">3</text>
<text x="260.9" y="135.6">2</text>
<text x="285.3" y="135.9">C</text>
<text x="253.3" y="138.2">4</text>
<text x="121.2" y="145.8">8</text>
<text x="144.1" y="145.8">7</text>
<text x="59" y="154.7">1</text>
<text x="66.6" y="154.7">2</text>
<text x="84.4" y="154.7">1</text>
<text x="92" y="154.7">2</text>
<text x="46.9" y="159.8">1</text>
<text x="128" y="158.2" transform="rotate(-90 128 158.2)">6</text>
<text x="130.6" y="158.2" transform="rotate(-90 130.6 158.2)">5</text>
<text x="133.1" y="158.2" transform="rotate(-90 133.1 158.2)">4</text>
<text x="135.6" y="158.2" transform="rotate(-90 135.6 158.2)">3</text>
<text x="138.2" y="158.2" transform="rotate(-90 138.2 158.2)">2</text>
<text x="140.7" y="158.2" transform="rotate(-90 140.7 158.2)">1</text>
<text x="46.9" y="162.3">2</text>
<text x="10.3" y="185.9">D</text>
<text x="285.3" y="185.9">D</text>
<text x="35" y="199.9">1</text>
<text x="85" y="199.9">2</text>
<text x="135" y="199.9">3</text>
<text x="185" y="199.9">4</text>
<text x="235" y="199.9">5</text>
<text x="285" y="199.9">6</text>
</g>
<g font-size="1.8" fill="#008484">
<text x="135.2" y="35.2">U3</text>
<text x="135.2" y="37.7">ACU-Node_ESP32</text>
<text x="167.1" y="39.7">ACU-Node_ESP32</text>
<text x="167.1" y="37.2">U8</text>
<text x="248.5" y="40.2">J4</text>
<text x="46.2" y="47.9">VCC</text>
<text x="55" y="47.9">U1</text>
<text x="61.5" y="47.9">GND</text>
<text x="117.3" y="47.9">IO34</text>
<text x="117.3" y="45.3">IO35</text>
<text x="130.4" y="44" transform="rotate(-90 130.4 44)">GND</text>
<text x="132.9" y="44" transform="rotate(-90 132.9 44)">GND</text>
<text x="196.4" y="47.8" transform="rotate(-90 196.4 47.8)">GND</text>
<text x="199" y="47.8" transform="rotate(-90 199 47.8)">GND</text>
<text x="53" y="50.4">INA226</text>
<text x="83.4" y="49.1">J1</text>
<text x="117.3" y="52.9">IO32</text>
<text x="117.3" y="50.4">IO33</text>
<text x="183.4" y="51.7">IO34</text>
<text x="183.4" y="49.1">IO35</text>
<text x="247.2" y="53.1" transform="rotate(-90 247.2 53.1)">Conn_01x04_Pin</text>
<text x="51.7" y="56.6" transform="rotate(-90 51.7 56.6)">SCL</text>
<text x="54.2" y="56.6" transform="rotate(-90 54.2 56.6)">SDA</text>
<text x="56.7" y="56.6" transform="rotate(-90 56.7 56.6)">ALE</text>
<text x="59.3" y="56.6" transform="rotate(-90 59.3 56.6)">VBS</text>
<text x="61.8" y="56.6" transform="rotate(-90 61.8 56.6)">IN-</text>
<text x="64.4" y="56.6" transform="rotate(-90 64.4 56.6)">IN+</text>
<text x="117.3" y="58">IO26</text>
<text x="117.3" y="55.5">IO27</text>
<text x="183.4" y="59.3">IO27</text>
<text x="183.4" y="56.7">IO32</text>
<text x="183.4" y="54.2">IO33</text>
<text x="82.1" y="62" transform="rotate(-90 82.1 62)">Conn_01x04_Pin</text>
<text x="117.3" y="65.6">IO22</text>
<text x="117.3" y="63.1">IO23</text>
<text x="117.3" y="60.6">IO25</text>
<text x="183.4" y="64.4">IO25</text>
<text x="183.4" y="61.8">IO26</text>
<text x="117.3" y="70.7">IO19</text>
<text x="117.3" y="68.2">IO21</text>
<text x="183.4" y="72">IO21</text>
<text x="183.4" y="69.4">IO22</text>
<text x="183.4" y="66.9">IO23</text>
<text x="75.2" y="75.8">TPS61023</text>
<text x="78.6" y="73.3">U5</text>
<text x="117.3" y="75.8">IO17</text>
<text x="117.3" y="73.3">IO18</text>
<text x="183.4" y="77.1">IO18</text>
<text x="183.4" y="74.5">IO19</text>
<text x="241.6" y="77.1">PWR_FLAG</text>
<text x="72.9" y="80.9">VIN</text>
<text x="84.6" y="80.9">5V</text>
<text x="99.6" y="80.9">5V</text>
<text x="101.3" y="83.4">TX</text>
<text x="117.3" y="83.4">IO14</text>
<text x="117.3" y="80.9">IO15</text>
<text x="117.3" y="78.3">IO16</text>
<text x="183.4" y="82.1">IO16</text>
<text x="183.4" y="79.6">IO17</text>
<text x="254.2" y="80.9">TPS61023</text>
<text x="257.7" y="78.3">U2</text>
<text x="53.6" y="87.2">PWR_FLAG</text>
<text x="72.9" y="86">GND</text>
<text x="84.4" y="86">EN</text>
<text x="99.6" y="88.5">GND</text>
<text x="100.9" y="86">RX</text>
<text x="105.7" y="88.7">PZEM-004T</text>
<text x="117.3" y="88.5">IO12</text>
<text x="117.3" y="86">IO13</text>
<text x="183.4" y="89.8">IO13</text>
<text x="183.4" y="87.2">IO14</text>
<text x="183.4" y="84.7">IO15</text>
<text x="252" y="86">VIN</text>
<text x="263.7" y="86">5V</text>
<text x="110.2" y="91.5">U6</text>
<text x="117.3" y="93.6">IO4</text>
<text x="117.3" y="91">IO5</text>
<text x="183.4" y="94.8">IO5</text>
<text x="183.4" y="92.3">IO12</text>
<text x="238" y="90.8">GND</text>
<text x="252" y="91">GND</text>
<text x="263.5" y="91">EN</text>
<text x="24" y="99.9">+VDC</text>
<text x="35.4" y="96.1">+VDC</text>
<text x="45.3" y="99.9">SW_SPST</text>
<text x="47.5" y="97.4">SW1</text>
<text x="59.3" y="99.9">SW_SPST</text>
<text x="61.5" y="97.4">SW2</text>
<text x="117.3" y="101.2">TXD0/IO1</text>
<text x="117.3" y="98.7">IO2</text>
<text x="117.3" y="96.1">RXD0/IO3</text>
<text x="130.6" y="96.1">SENSOR_VN</text>
<text x="130.7" y="98.7">SENSOR_VP</text>
<text x="183.4" y="99.9">RXD0/IO3</text>
<text x="183.4" y="97.4">IO4</text>
<text x="196.7" y="99.9">SENSOR_VN</text>
<text x="34.3" y="107.5">J2</text>
<text x="130.4" y="104.9" transform="rotate(-90 130.4 104.9)">3V3</text>
<text x="132.9" y="104.9" transform="rotate(-90 132.9 104.9)">VIN</text>
<text x="139" y="103.7">EN</text>
<text x="183.4" y="105">TXD0/IO1</text>
<text x="183.4" y="102.5">IO2</text>
<text x="196.7" y="102.5">SENSOR_VP</text>
<text x="205.1" y="107.5">EN</text>
<text x="61" y="109.1">C1</text>
<text x="61" y="111.6">15F</text>
<text x="196.4" y="108.7" transform="rotate(-90 196.4 108.7)">3V3</text>
<text x="199" y="108.7" transform="rotate(-90 199 108.7)">VIN</text>
<text x="21.7" y="114.5" transform="rotate(-90 21.7 114.5)">Screw_Terminal_01x02</text>
<text x="24.6" y="115.2">GND</text>
<text x="38.6" y="119">GND</text>
<text x="260.1" y="124.6">U7</text>
<text x="255.8" y="131.7">5V</text>
<text x="256" y="127.4">PZEM-004T</text>
<text x="257.2" y="136.8">RX</text>
<text x="257.5" y="134.2">TX</text>
<text x="255.8" y="139.3">GND</text>
<text x="41.7" y="146.9">+VDC</text>
<text x="61.5" y="149.5">SW3</text>
<text x="86.9" y="149.5">SW4</text>
<text x="123.7" y="146.9">VCC</text>
<text x="130.4" y="149.5">INA226</text>
<text x="132.5" y="146.9">U4</text>
<text x="138.9" y="146.9">GND</text>
<text x="20.8" y="155.8">PWR_FLAG</text>
<text x="59.3" y="152">SW_SPST</text>
<text x="84.7" y="152">SW_SPST</text>
<text x="129.1" y="155.7" transform="rotate(-90 129.1 155.7)">SCL</text>
<text x="131.7" y="155.7" transform="rotate(-90 131.7 155.7)">SDA</text>
<text x="134.2" y="155.7" transform="rotate(-90 134.2 155.7)">ALE</text>
<text x="136.8" y="155.7" transform="rotate(-90 136.8 155.7)">VBS</text>
<text x="139.3" y="155.7" transform="rotate(-90 139.3 155.7)">IN-</text>
<text x="141.8" y="155.7" transform="rotate(-90 141.8 155.7)">IN+</text>
<text x="246.9" y="153.3">GND</text>
<text x="54.1" y="160.6">J3</text>
<text x="77.5" y="159.9">C2</text>
<text x="20.8" y="167.2">PWR_FLAG</text>
<text x="53.3" y="163.2">Terminal</text>
<text x="77.5" y="162.4">15F</text>
<text x="42.4" y="172.3">GND</text>
</g>
<g font-size="1.8">
<text x="201.9" y="36.5">GND1</text>
<text x="35.7" y="46.6">3V3</text>
<text x="271.8" y="42.8">GND1</text>
<text x="169.4" y="58.1">IO27</text>
<text x="169.4" y="60.6">IO26</text>
<text x="169.4" y="63.2">IO25</text>
<text x="170.2" y="70.8">SDA</text>
<text x="170.3" y="68.2">SCL</text>
<text x="171.3" y="78.4">RX</text>
<text x="171.6" y="80.9">TX</text>
<text x="235.2" y="84.7">SUPPLY</text>
<text x="230.5" y="103.8">VIN</text>
<text x="136" y="111.4">3V3</text>
<text x="189.3" y="114">3V3</text>
<text x="200.7" y="114">VIN</text>
<text x="265.4" y="135.5">RX</text>
<text x="265.4" y="133">TX</text>
<text x="114.4" y="145.7">3V3</text>
<text x="148.6" y="145.7">GND1</text>
<text x="97.8" y="154.6">IN+</text>
<text x="127.9" y="166.3" transform="rotate(-90 127.9 166.3)">SCL</text>
<text x="130.5" y="166.3" transform="rotate(-90 130.5 166.3)">SDA</text>
<text x="140.6" y="166.3" transform="rotate(-90 140.6 166.3)">IN+</text>
<text x="136.8" y="173.8" transform="rotate(-90 136.8 173.8)">SUPPLY</text>
</g>
<g font-size="1.8" fill="#0000c2">
<text x="253.3" y="41.5">RGB</text>
<text x="88.2" y="50.4">RGB</text>
<text x="53.5" y="115.4">Supercapacitor</text>
<text x="74.8" y="165">Supercapacitor</text>
</g>
<g font-size="1.8" fill="#848400">
<text x="16.3" y="125.7">File:</text>
<text x="21.5" y="125.7">untitled.kicad_sch</text>
</g>
<g font-size="1.4" fill="#008484">
<text x="260.5" y="47.7">R4</text>
<text x="260.5" y="52.8">R6</text>
<text x="260.5" y="50.3">R5</text>
<text x="95.4" y="57.9">R2</text>
<text x="95.4" y="55.3">R1</text>
<text x="95.4" y="60.4">R3</text>
</g>
</svg>
